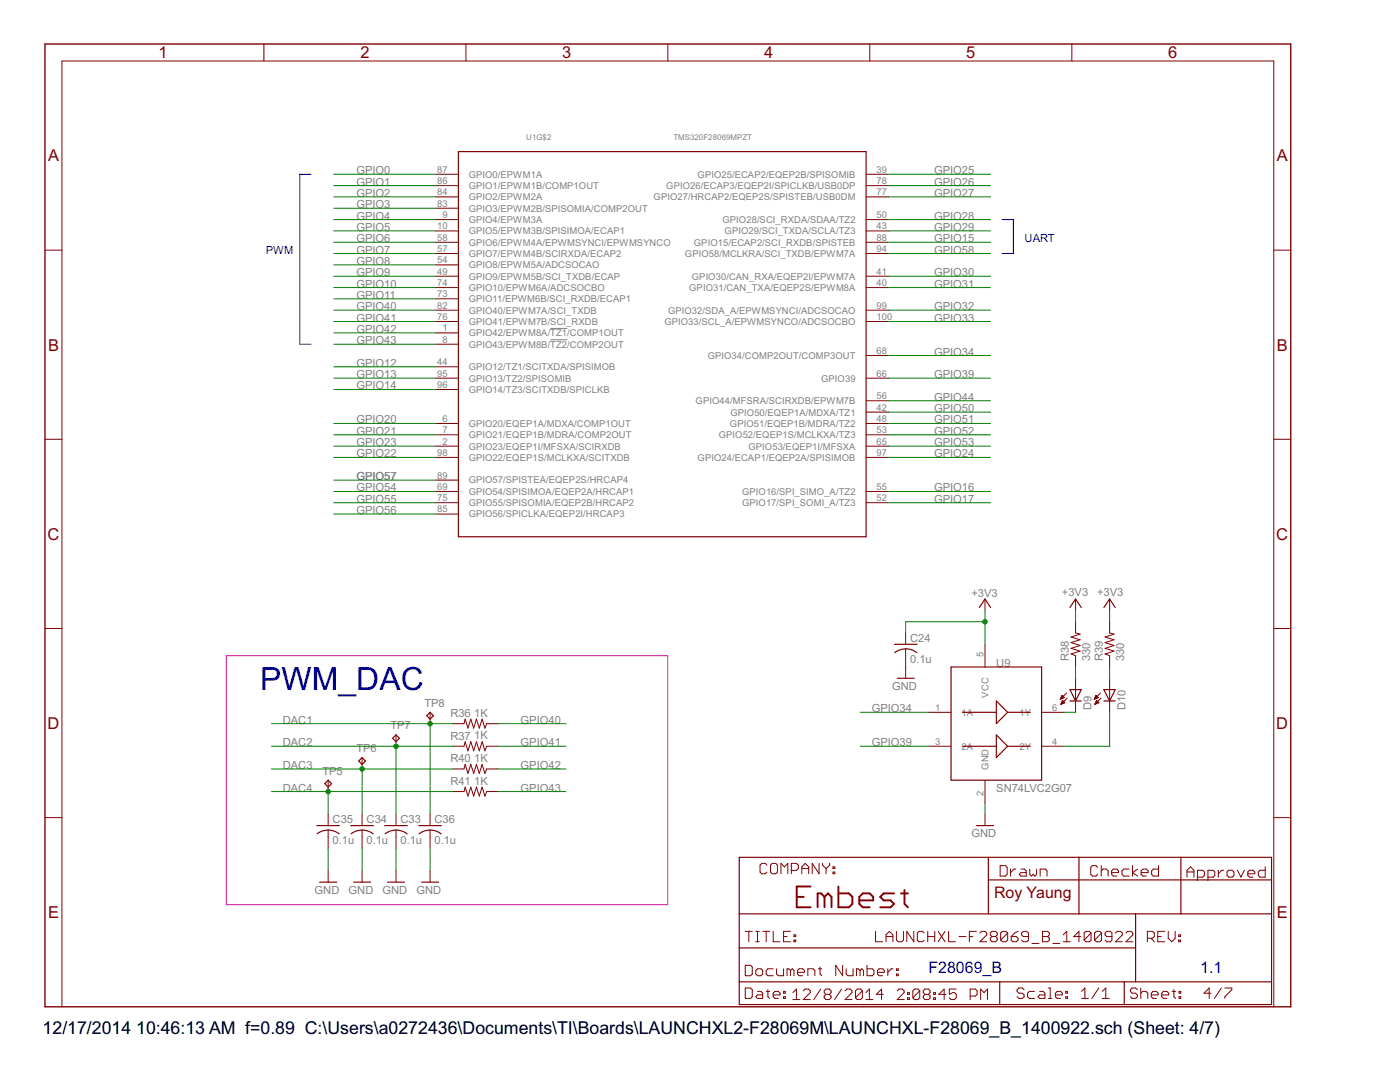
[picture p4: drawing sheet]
<svg xmlns="http://www.w3.org/2000/svg" width="279mm" height="216mm" viewBox="0 0 279 216" stroke-linecap="round" stroke-linejoin="round" font-family="sans-serif">
<path d="M45.1 130.8h88.2v49.8h-88.2z" fill="none" stroke="#f0f" stroke-width=".2"/>
<path d="M62.1 34.8h-2.3v33.9h2.3M200 43.8h2.2v6.8h-2.2" fill="none" stroke="#00f" stroke-width=".2"/>
<path d="M109.8 65.5h3.4M109.8 67.8h3.4" fill="none" stroke="#808080" stroke-width=".2"/>
<g fill="none" stroke="#800000" stroke-width=".23">
<path d="M91.5 30.2h81.3v76.9h-81.3zM178.5 128.6h4.5M178.6 130.2a3.6 3.6 0 0 1 4.4 0M179 135.3h3.5M189.8 133.1h18.1v22.6h-18.1zM195.5 121.2l1.1-1.7 1.1 1.7M198.8 139.9l2.3 2.2-2.3 2.3zM213.5 137.6h2.3l-1.1 2.3zM213.5 139.9h2.3M213.5 121.2l1.2-1.7 1.1 1.7M220.3 139.9h2.3M220.3 137.6h2.3l-1.2 2.3z"/>
<path d="M220.3 121.2l1.1-1.7 1.2 1.7M65.5 155.7l.7 .7-.7 .7-.7-.7zM71.6 151.8l.7-.6 .6 .6-.6 .7zM78.4 147.3l.6-.7 .7 .7-.7 .7zM85.2 142.8l.6-.7 .7 .7-.7 .7zM192 142.1h6.8M192 148.9h6.8M198.8 146.6l2.3 2.3-2.3 2.3zM201.1 142.1h4.5M201.1 148.9h4.5M63.2 164.7h4.5M63.3 166.4a3.6 3.6 0 0 1 4.4 0"/>
<path d="M63.8 176h3.4M70 164.7h4.5M70.1 166.4a3.6 3.6 0 0 1 4.4 0M70.6 176h3.4M76.8 164.7h4.5M76.9 166.4a3.6 3.6 0 0 1 4.4 0M77.3 176h3.4M83.6 164.7h4.5M83.6 166.4a3.6 3.6 0 0 1 4.4 0M84.1 176h3.4M147.5 171.1h106.3v29.3h-106.3zM194.9 164.7h3.4"/>
<path d="M197.3 171.1v11.3M197.3 175.6h56.5M215.3 171.1v11.3M235.7 171.1v11.3M147.5 182.4h106.3M147.5 195.9h106.3M147.5 189.1h79.1M199.5 195.9v4.5M224.4 195.9v4.5M226.6 182.4v13.5"/>
</g>
<g fill="none" stroke="#800000" stroke-width=".2">
<path d="M52.7 8.8v3.4M93 8.8v3.4M133.3 8.8v3.4M173.6 8.8v3.4M213.9 8.8v3.4M87 34.8h4.5M87 37h4.5M87 39.3h4.5M172.8 34.8h4.6M172.8 37h4.6M172.8 39.3h4.6M9 49.9h3.4"/>
<path d="M87 41.6h4.5M87 43.8h4.5M87 46.1h4.5M87 48.3h4.5M87 50.6h4.5M87 52.9h4.5M87 55.1h4.5M87 57.4h4.5M87 59.6h4.5M172.8 43.8h4.6M172.8 46.1h4.6M172.8 48.3h4.6"/>
<path d="M172.8 50.6h4.6M172.8 55.1h4.6M172.8 57.4h4.6M254.2 49.9h3.4M87 73.2h4.5M87 75.5h4.5M87 77.7h4.5M87 61.9h4.5M87 64.2h4.5M87 66.4h4.5M87 68.7h4.5M172.8 75.5h4.6"/>
<path d="M172.8 61.9h4.6M172.8 64.2h4.6M172.8 70.9h4.6M172.8 80h4.6M9 87.7h3.4M87 98.1h4.5M87 84.5h4.5M87 86.8h4.5M87 91.3h4.5M87 89h4.5M87 95.8h4.5M172.8 98.1h4.6"/>
<path d="M172.8 84.5h4.6M172.8 86.8h4.6M172.8 91.3h4.6M172.8 89h4.6M172.8 82.2h4.6M254.2 87.7h3.4M87 100.3h4.5M87 102.6h4.5M172.8 100.3h4.6M196.6 119.5v2.3M214.7 119.5v2.3M221.4 119.5v2.3"/>
<path d="M9 125.4h3.4M180.7 126.3v2.3M180.7 129.5v5.8M196.6 128.6v4.5M211.6 139.5h.1M211.6 139.4h.3M211.7 139.3h.4M211.8 139.2h.6M211.8 139.1h.5M211.8 139h.4M211.9 138.9h.2M211.9 138.8h.1"/>
<path d="M211.9 138.7l.5 .5-.8 .3zM212 139.9h.2M212 139.8h.1M212 139.8l.5 .4-.8 .3zM212.9 138.3l-1.3 1.2M213 139.3l-1.3 1.2M214.7 124.1v2.2l.9 .2-1.9 .6 1.9 .6-1.9 .5 1.9 .6-1.9 .6 1.9 .5-1.9 .6 1 .3v2.3M214.7 135.3v6.8M218.4 139.5h.1M218.4 139.4h.3M218.5 139.3h.4M218.5 139.2h.7"/>
<path d="M218.6 139.1h.5M218.6 139h.4M218.7 138.9h.2M218.7 138.8h.1M218.8 139.9h.2M218.8 139.8h.1M218.8 139.8l.5 .4-.8 .3zM219.2 139.2l-.5-.5-.3 .8M219.2 139.2l-.8 .3M219.6 138.3l-1.2 1.2M219.7 139.3l-1.2 1.2M221.4 124.1v2.2l.9 .2-1.8 .6 1.8 .6-1.8 .5 1.8 .6-1.8 .6 1.8 .5-1.8 .6 .9 .3v2.3"/>
<path d="M221.4 135.3v6.8M254.2 125.4h3.4M65.5 155.7v2.2M72.3 151.2v2.2M79 146.6v2.3M85.8 142.1v2.3M90.3 148.9h2.3l.2-.9 .6 1.8 .6-1.8 .5 1.8 .6-1.8 .6 1.8 .5-1.8 .6 1.8 .3-.9h2.3M90.3 144.4h2.3l.2-.9 .6 1.8 .6-1.8 .5 1.8 .6-1.8 .6 1.8 .5-1.8 .6 1.8 .3-.9h2.3M90.3 153.4h2.3l.2-.9 .6 1.8 .6-1.8 .5 1.8 .6-1.8 .6 1.8 .5-1.8 .6 1.8 .3-.9h2.3M90.3 157.9h2.3l.2-.8 .6 1.8 .6-1.8 .5 1.8 .6-1.8 .6 1.8 .5-1.8 .6 1.8 .3-1h2.3M185.3 142.1h4.5M185.3 148.9h4.5"/>
<path d="M196.6 155.7v4.5M207.9 142.1h4.5M207.9 148.9h4.5M211.8 140.4h.1M211.8 140.3h.4M211.9 140.3h.5M211.9 140.1h.5M211.9 140h.4M218.5 140.4h.2M218.6 140.3h.4M218.6 140.3h.6M218.7 140.1h.5"/>
<path d="M218.7 140h.4M9 163.2h3.4M65.5 162.5v2.2M65.5 165.6v3.6M65.5 173.8v2.2M72.3 162.5v2.2M72.3 165.6v3.6M72.3 173.8v2.2M79 162.5v2.2M79 165.6v3.6M79 173.8v2.2M85.8 162.5v2.2"/>
<path d="M85.8 165.6v3.6M85.8 173.8v2.2M153.1 172.6l-.4-.3h-.7l-.3 .3v1.4l.3 .3h.7l.4-.3M154.1 172.3h.7l.4 .3v1.4l-.4 .3h-.7l-.3-.3v-1.4zM155.9 174.3v-2l.6 .7 .7-.7v2M157.9 173.7h1.1l.3-.4v-.7l-.3-.3h-1.1v2M160 174.3v-1.3l.7-.7 .7 .7v1.3M160 173.3h1.4M163.5 172.3v2l-1.4-2v2M164.2 172.3v.3l.7 .7M164.9 173.3v1M165.6 172.3v.3l-.7 .7"/>
<path d="M166.2 174h.4v.3h-.4zM166.2 173h.4v.3h-.4zM196.6 162.5v2.2M199.6 172.7h1l.4 .4v1.4l-.4 .3h-1zM201.7 173.4v1.4M202.7 173.4h-.3l-.7 .7M203.8 173.4h.6l.4 .4v1h-1l-.4-.3 .4-.4h1M205.5 173.4v1.1l.3 .3 .4-.3 .3 .3 .4-.3v-1.1M207.6 174.8v-1.4h1l.4 .4v1M219.1 173.1l-.4-.4h-.7l-.3 .4v1.4l.3 .3h.7l.4-.3M219.8 173.8l.3-.4h.7l.3 .4v1M219.8 172.7v2.1"/>
<path d="M221.8 174.1h1.4v-.3l-.3-.4h-.7l-.4 .4v.7l.4 .3h.7M225.3 173.4h-1l-.4 .4v.7l.4 .3h1M226 172.7v2.1M227.1 173.4l-1.1 .7 1.1 .7M227.7 174.1h1.4v-.3l-.3-.4h-.7l-.4 .4v.7l.4 .3h.7M231.2 172.7v2.1h-1l-.4-.3v-.7l.4-.4h1M236.9 175v-1.3l.7-.7 .7 .7v1.3M236.9 174h1.4M239 175h1l.4-.3v-.7l-.4-.3h-1v2M241.1 175h1l.3-.3v-.7l-.3-.3h-1v2M243.1 173.7v1.3M244.2 173.7h-.4l-.7 .6"/>
<path d="M245.2 173.7h.7l.4 .3v.7l-.4 .3h-.7l-.3-.3v-.7zM247 173.7l.6 1.3 .7-1.3M249 174.3h1.4v-.3l-.3-.3h-.7l-.4 .3v.7l.4 .3h.7M252.5 173v2h-1l-.4-.3v-.7l.4-.3h1M254.2 163.2h3.4M148.7 192.6h1.1l.3 .4v1.4l-.3 .3h-1.1zM148.7 197.1h1.1l.3 .4v1.4l-.3 .3h-1.1zM148.7 185.8h1.4M149.4 185.8v2.1M150.8 193.7l.4-.4h.7l.3 .4v.7l-.3 .3h-.7l-.4-.3zM150.8 185.8h.7M150.8 187.9h.7"/>
<path d="M151.2 197.8h.7l.3 .4v1h-1l-.4-.3 .4-.4h1M151.2 185.8v2.1M152.2 185.8h1.4M152.9 197.8h.7M152.9 185.8v2.1M153.2 197.5v1.4l.4 .3M154.3 198.5h1.4v-.3l-.4-.4h-.7l-.3 .4v.7l.3 .3h.7M154.3 185.8v2.1h1.4M154.3 193.3h-1.1l-.3 .4v.7l.3 .3h1.1M155 193.3v1.1l.3 .3h1.1v-1.4M156.4 198.9h.3v.3h-.3zM156.4 197.8h.3v.4h-.3z"/>
<path d="M156.4 186.9h.7M157.8 185.8h-1.4v2.1h1.4M157.8 193.7l.3-.4 .4 .4v1M157.8 193.7l-.4-.4h-.3v1.4M157.8 193.7v1M158.2 198.1l.7-.7v2.1M158.2 199.5h1.4M158.5 187.6h.3v.3h-.3zM158.5 186.5h.3v.4h-.3zM159.2 194h1.3v-.3l-.3-.4h-.7l-.3 .4v.7l.3 .3h.7M160.3 197.7l.4-.3h.7l.3 .3v.4l-1.4 1.4h1.4M161.2 194.7v-1.4h1.1l.3 .4v1"/>
<path d="M163.3 193.3h.7M163.7 193v1.4l.3 .3M163.8 197.4l-1.4 2.1M164.8 198.4l-.3 .4v.3l.3 .4h.7l.4-.4v-.3l-.4-.4M164.8 198.4l-.3-.3v-.4l.3-.3h.7l.4 .3v.4l-.4 .3M164.8 198.4h.7M168 197.4l-1.4 2.1M168.2 192.6v2.1l-1.4-2.1v2.1M168.7 197.7l.3-.3h.7l.3 .3v.4l-1.3 1.4h1.3M168.9 193.3v1.1l.3 .3h1v-1.4M171.6 193.7l-.3-.4h-.4v1.4M171.6 193.7v1"/>
<path d="M171.6 193.7l.4-.4 .3 .4v1M172.1 197.7v1.4l-.3 .4h-.7l-.4-.4M172.1 197.7l-.3-.3h-.7l-.4 .3v1.4M172.1 197.7l-1.4 1.4M172.8 199.5h1.4M172.8 198.1l.7-.7v2.1M173 192.6v2.1h1.1l.3-.3v-.7l-.3-.4h-1.1M174.7 185.8v2.1h1.4M175.1 194h1.4v-.3l-.4-.4h-.6l-.4 .4v.7l.4 .3h.6M176.3 198.4h-1.4l1-1v2.1M176.8 186.9h1.4M176.8 187.9v-1.4l.7-.7 .7 .7v1.4"/>
<path d="M177.2 193.3v1.4M178.2 193.3h-.3l-.7 .7M178.9 185.8v1.8l.3 .3h.7l.4-.3v-1.8M178.9 194.4h.4v.3h-.4zM178.9 193.3h.4v.4h-.4zM179 197.7l.4-.3h.7l.3 .3v.4l-1.4 1.4h1.4M181.1 199.1h.4v.4h-.4zM181.1 198.1h.4v.3h-.4zM182.4 185.8v2.1l-1.4-2.1v2.1M183.6 197.7v1.4l-.4 .4h-.7l-.3-.4M183.6 197.7l-.4-.3h-.7l-.3 .3v1.4M183.6 197.7l-1.4 1.4"/>
<path d="M184.4 186.2l-.3-.4h-.7l-.3 .4v1.4l.3 .3h.7l.3-.3M184.6 198.4l-.3 .4v.3l.3 .4h.7l.3-.4v-.3l-.3-.4M184.6 198.4l-.3-.3v-.4l.3-.3h.7l.3 .3v.4l-.3 .3M184.6 198.4h.7M185.1 186.9h1.4M185.1 185.8v2.1M186.3 199.1h.4v.4h-.4zM186.3 198.1h.4v.3h-.4zM186.5 185.8v2.1M187.2 185.8l1.4 2.1M188.6 185.8l-1.4 2.1M188.8 198.4h-1.4l1-1v2.1"/>
<path d="M189.3 185.8v2.1h1.4M190.8 197.4h-1.3v1l.7-.3h.3l.3 .3v.7l-.3 .4h-.7l-.3-.4M191.4 186.9h1.4M193.5 186.9h.7M193.6 198.8h1.1l.3-.4v-.7l-.3-.3h-1.1v2.1M194.9 185.8h-1.4v2.1M195.6 186.2l.3-.4h.7l.3 .4v.3l-1.3 1.4h1.3M195.7 199.5v-2.1l.7 .7 .7-.7v2.1M198 186.9l-.4-.4v-.3l.4-.4h.7l.3 .4v.3l-.3 .4M198 186.9l-.4 .3v.4l.4 .3h.7l.3-.3v-.4l-.3-.3M198 186.9h.7M201.1 186.2l-.4-.4h-.6l-.4 .4v1.4"/>
<path d="M201.1 186.2v1.4l-.4 .3h-.6l-.4-.3M201.1 186.2l-1.4 1.4M201.8 186.9h1l.4 .3v.4l-.4 .3h-.7l-.3-.3zM203.2 185.8l-.7 .4-.7 .7M204.4 197.5l-.4-.4h-.7l-.3 .4v.3l.3 .4h.7l.4 .3v.4l-.4 .3h-.7l-.3-.3M205.3 186.9h-1.1l-.3-.4v-.3l.3-.4h.7l.4 .4v1.4l-.4 .3h-.7l-.3-.3M206 188.3h1.3M206.5 197.8h-1.1l-.3 .4v.7l.3 .3h1.1M207.5 197.8h.7l.3 .4v1h-1l-.3-.3 .3-.4h1M208 185.8h1.1l.3 .4v.3l-.3 .4 .3 .3v.4l-.3 .3h-1.1zM208 186.9h1.1M209.2 199.2h.7"/>
<path d="M209.2 197.1h.4v2.1M210.1 188.3h1.4M210.6 198.5h1.4v-.3l-.3-.4h-.7l-.4 .4v.7l.4 .3h.7M212.2 187.9h1.4M212.2 186.5l.7-.7v2.1M212.7 198.9h.3v.3h-.3zM212.7 197.8h.3v.4h-.3zM215.7 186.9h-1.4l1-1.1v2.1M215.8 199.2h1.4M215.8 197.8l.7-.7v2.1M217.7 186.2l-.3-.4h-.7l-.3 .4v1.4M217.7 186.2v1.4l-.3 .3h-.7l-.3-.3"/>
<path d="M217.7 186.2l-1.3 1.4M219.3 197.1l-1.4 2.1M219.8 186.2l-.3-.4h-.7l-.4 .4v1.4M219.8 186.2v1.4l-.3 .3h-.7l-.4-.3M219.8 186.2l-1.4 1.4M220 199.2h1.4M220 197.8l.7-.7v2.1M221.9 186.9h-1l-.4-.4v-.3l.4-.4h.7l.3 .4v1.4l-.3 .3h-.7l-.4-.3M222.6 186.2l.3-.4h.7l.4 .4v.3l-1.4 1.4h1.4M224.7 186.2l.3-.4h.7l.4 .4v.3l-1.4 1.4h1.4M227 197.5l-.4-.4h-.7l-.3 .4v.3l.3 .4h.7l.4 .3v.4l-.4 .3h-.7l-.3-.3M227.7 198.2l.3-.4h.7l.4 .4v1"/>
<path d="M227.7 197.1v2.1M229 187.2h1l.4-.3v-.7l-.4-.4h-1v2.1M229.7 187.2l.7 .7M229.8 198.5h1.3v-.3l-.3-.4h-.7l-.3 .4v.7l.3 .3h.7M231.1 186.9h.7M231.8 198.5h1.4v-.3l-.3-.4h-.7l-.4 .4v.7l.4 .3h.7M232.5 185.8h-1.4v2.1h1.4M233.2 185.8v1.4l.6 .7 .7-.7v-1.4M233.9 197.8h.7M234.3 197.5v1.4l.3 .3M235.2 187.6h.4v.3h-.4zM235.2 186.5h.4v.4h-.4z"/>
<path d="M235.3 198.9h.3v.3h-.3zM235.3 197.8h.3v.4h-.3zM241.7 198.2h-1.4l1-1.1v2.1M243.8 197.1l-1.4 2.1M244.5 197.1h1.3v.4l-1.3 1.4v.3M12.4 200.9v-188.7h241.8v188.7"/>
</g>
<path d="M9 8.8h248.6v192.1h-248.6z" fill="none" stroke="#800000" stroke-width=".28"/>
<path d="M159 179h1.4M161.8 176.9h-2.8v4.1h2.8M164.5 179l-.6-.7h-.7v2.7M164.5 179v2M164.5 179l.7-.7 .7 .7v2M167.3 176.9v4.1h2.1l.7-.6v-1.4l-.7-.7h-2.1M171.5 179.7h2.8v-.7l-.7-.7h-1.4l-.7 .7v1.4l.7 .6h1.4M178.4 178.3h-2l-.7 .7 .7 .7h1.3l.7 .7-.7 .6h-2M179.8 178.3h1.4M180.5 177.6v2.8l.7 .6" fill="none" stroke="#800000" stroke-width=".38"/>
<g fill="none" stroke="#008000" stroke-width=".2">
<path d="M66.6 37h20.4M66.6 34.8h20.4M66.6 39.3h20.4M177.4 37h20.3M177.4 34.8h20.3M177.4 39.3h20.3M66.6 41.6h20.4M66.6 43.8h20.4M66.6 46.1h20.4M66.6 48.3h20.4M66.6 50.6h20.4M66.6 52.9h20.4"/>
<path d="M66.6 55.1h20.4M66.6 57.4h20.4M66.6 59.6h20.4M177.4 43.8h20.3M177.4 46.1h20.3M177.4 48.3h20.3M177.4 50.6h20.3M177.4 55.1h20.3M177.4 57.4h20.3M66.6 61.9h20.4M66.6 73.2h20.4M66.6 64.2h20.4"/>
<path d="M66.6 75.5h20.4M66.6 77.7h20.4M66.6 66.4h20.4M66.6 68.7h20.4M177.4 61.9h20.3M177.4 64.2h20.3M177.4 80h20.3M177.4 75.5h20.3M177.4 70.9h20.3M66.6 98.1h20.4M66.6 84.5h20.4M66.6 91.3h20.4"/>
<path d="M66.6 86.8h20.4M66.6 89h20.4M66.6 95.8h20.4M177.4 98.1h20.3M177.4 82.2h20.3M177.4 84.5h20.3M177.4 91.3h20.3M177.4 86.8h20.3M177.4 89h20.3M66.6 100.3h20.4M66.6 102.6h20.4M177.4 100.3h20.3"/>
<path d="M196.6 121.8v6.8M196.6 124.1h-15.9v2.2M214.7 121.8v2.3M214.7 133.1v2.2M221.4 121.8v2.3M221.4 133.1v2.2M54.2 148.9h36.1M54.2 144.4h36.1M54.2 153.4h36.1M54.2 157.9h36.1M65.5 157.9v4.6M72.3 153.4v9.1"/>
<path d="M79 148.9v13.6M85.8 144.4v18.1M99.4 148.9h13.5M99.4 144.4h13.5M99.4 153.4h13.5M99.4 157.9h13.5M171.7 142.1h13.6M171.7 148.9h13.6M212.4 142.1h2.3M221.4 142.1v6.8h-9M65.5 169.2v4.6M72.3 169.2v4.6"/>
<path d="M79 169.2v4.6M85.8 169.2v4.6M196.6 160.2v2.3"/>
</g>
<g fill="#008000" stroke="#008000" stroke-width=".2">
<circle cx="196.6" cy="124.1" r=".44"/>
<circle cx="85.8" cy="144.4" r=".44"/>
<circle cx="79" cy="148.9" r=".44"/>
<circle cx="72.3" cy="153.4" r=".44"/>
<circle cx="65.5" cy="157.9" r=".44"/>
</g>
<text font-size="7.1" fill="#00f" x="51.9" y="137.6">PWM_DAC</text>
<g font-size="4">
<text x="8.5" y="206.4">12/17/2014</text>
<text x="27.2" y="206.4">10:46:13 AM f=0.89 C:\Users\a0272436\Documents\TI\Boards\LAUNCHXL2-F28069M\LAUNCHXL-F28069_B_1400922.sch (Sheet: 4/7)</text>
</g>
<g font-size="3.7" fill="#800000">
<text x="31.6" y="11.6">1</text>
<text x="71.9" y="11.6">2</text>
<text x="112.2" y="11.6">3</text>
<text x="152.5" y="11.6">4</text>
<text x="192.8" y="11.6">5</text>
<text x="233.1" y="11.6">6</text>
<text x="9.6" y="32.2">A</text>
<text x="254.8" y="32.2">A</text>
<text x="9.6" y="70">B</text>
<text x="254.8" y="70">B</text>
<text x="9.5" y="107.7">C</text>
<text x="254.7" y="107.7">C</text>
<text x="9.5" y="145.4">D</text>
<text x="254.7" y="145.4">D</text>
<text x="9.6" y="183.2">E</text>
<text x="254.8" y="183.2">E</text>
</g>
<text font-size="3.6" fill="#800000" x="198.4" y="179.2">Roy Yaung</text>
<g font-size="3.6" fill="#00f">
<text x="185.3" y="194.1">F28069_B</text>
<text x="239.5" y="194.1">1.1</text>
</g>
<g font-size="2.5" fill="#808080">
<text x="71.1" y="34.8">GPIO0</text>
<text x="186.4" y="34.8">GPIO25</text>
<text x="71.1" y="37">GPIO1</text>
<text x="71.1" y="39.3">GPIO2</text>
<text x="71.1" y="41.6">GPIO3</text>
<text x="186.4" y="37">GPIO26</text>
<text x="186.4" y="39.3">GPIO27</text>
<text x="71.1" y="43.8">GPIO4</text>
<text x="71.1" y="46.1">GPIO5</text>
<text x="186.4" y="43.8">GPIO28</text>
<text x="186.4" y="46.1">GPIO29</text>
<text x="71.1" y="48.3">GPIO6</text>
<text x="71.1" y="50.6">GPIO7</text>
<text x="71.1" y="52.9">GPIO8</text>
<text x="186.4" y="50.6">GPIO58</text>
<text x="186.4" y="48.3">GPIO15</text>
<text x="71.1" y="55.1">GPIO9</text>
<text x="71.1" y="57.4">GPIO10</text>
<text x="71.1" y="59.6">GPIO11</text>
<text x="186.4" y="55.1">GPIO30</text>
<text x="186.4" y="57.4">GPIO31</text>
<text x="71.1" y="61.9">GPIO40</text>
<text x="71.1" y="64.2">GPIO41</text>
<text x="186.4" y="61.9">GPIO32</text>
<text x="186.4" y="64.2">GPIO33</text>
<text x="71.1" y="66.4">GPIO42</text>
<text x="71.1" y="68.7">GPIO43</text>
<text x="186.4" y="70.9">GPIO34</text>
<text x="71.1" y="73.2">GPIO12</text>
<text x="71.1" y="75.5">GPIO13</text>
<text x="71.1" y="77.7">GPIO14</text>
<text x="186.4" y="75.5">GPIO39</text>
<text x="186.4" y="80">GPIO44</text>
<text x="186.4" y="82.2">GPIO50</text>
<text x="71.1" y="84.5">GPIO20</text>
<text x="71.1" y="86.8">GPIO21</text>
<text x="71.1" y="89">GPIO23</text>
<text x="186.4" y="84.5">GPIO51</text>
<text x="186.4" y="86.8">GPIO52</text>
<text x="186.4" y="89">GPIO53</text>
<text x="71.1" y="91.3">GPIO22</text>
<text x="71.1" y="95.8">GPIO57</text>
<text x="186.4" y="91.3">GPIO24</text>
<text x="71.1" y="98.1">GPIO54</text>
<text x="71.1" y="100.3">GPIO55</text>
<text x="186.4" y="100.3">GPIO17</text>
<text x="186.4" y="98.1">GPIO16</text>
<text x="71.1" y="102.6">GPIO56</text>
<text x="193.9" y="119.1">+3V3</text>
<text x="211.9" y="118.9">+3V3</text>
<text x="218.9" y="118.9">+3V3</text>
<text x="181.7" y="128">C24</text>
<text x="213.3" y="132" transform="rotate(-90 213.3 132)">R38</text>
<text x="217.6" y="132" transform="rotate(-90 217.6 132)">330</text>
<text x="220.1" y="132" transform="rotate(-90 220.1 132)">R39</text>
<text x="224.4" y="132" transform="rotate(-90 224.4 132)">330</text>
<text x="178.1" y="137.6">GND</text>
<text x="181.7" y="132.3">0.1u</text>
<text x="198.8" y="133.1">U9</text>
<text x="84.7" y="141">TP8</text>
<text x="89.9" y="143.1">R36</text>
<text x="94.6" y="143">1K</text>
<text x="174" y="142.1">GPIO34</text>
<text x="217.8" y="141.7" transform="rotate(-90 217.8 141.7)">D9</text>
<text x="224.6" y="141.7" transform="rotate(-90 224.6 141.7)">D10</text>
<text x="56.4" y="144.4">DAC1</text>
<text x="56.4" y="148.9">DAC2</text>
<text x="77.9" y="145.5">TP7</text>
<text x="89.9" y="147.6">R37</text>
<text x="94.6" y="147.6">1K</text>
<text x="103.9" y="144.4">GPIO40</text>
<text x="103.9" y="148.9">GPIO41</text>
<text x="174" y="148.9">GPIO39</text>
<text x="56.4" y="153.4">DAC3</text>
<text x="64.4" y="154.6">TP5</text>
<text x="71.1" y="150">TP6</text>
<text x="89.9" y="152.1">R40</text>
<text x="94.6" y="152.1">1K</text>
<text x="103.9" y="153.4">GPIO42</text>
<text x="56.4" y="158">DAC4</text>
<text x="89.9" y="156.6">R41</text>
<text x="94.6" y="156.6">1K</text>
<text x="103.9" y="158">GPIO43</text>
<text x="198.8" y="158">SN74LVC2G07</text>
<text x="66.4" y="164.2">C35</text>
<text x="73.2" y="164.2">C34</text>
<text x="79.9" y="164.2">C33</text>
<text x="86.7" y="164.2">C36</text>
<text x="193.9" y="167">GND</text>
<text x="66.4" y="168.5">0.1u</text>
<text x="73.2" y="168.5">0.1u</text>
<text x="79.9" y="168.5">0.1u</text>
<text x="86.7" y="168.5">0.1u</text>
<text x="62.8" y="178.3">GND</text>
<text x="69.6" y="178.3">GND</text>
<text x="76.3" y="178.3">GND</text>
<text x="83.1" y="178.3">GND</text>
</g>
<g font-size="2.5" fill="#00f">
<text x="53" y="50.6">PWM</text>
<text x="204.5" y="48.3">UART</text>
</g>
<g font-size="2.1" fill="#808080">
<text x="87.3" y="34.5">87</text>
<text x="93.6" y="35.5">GPIO0/EPWM1A</text>
<text x="139.2" y="35.5">GPIO25/ECAP2/EQEP2B/SPISOMIB</text>
<text x="174.9" y="34.5">39</text>
<text x="87.3" y="36.7">86</text>
<text x="87.3" y="39">84</text>
<text x="87.3" y="41.2">83</text>
<text x="93.6" y="37.7">GPIO1/EPWM1B/COMP1OUT</text>
<text x="93.6" y="40">GPIO2/EPWM2A</text>
<text x="130.4" y="40">GPIO27/HRCAP2/EQEP2S/SPISTEB/USB0DM</text>
<text x="133" y="37.7">GPIO26/ECAP3/EQEP2I/SPICLKB/USB0DP</text>
<text x="174.9" y="36.7">78</text>
<text x="174.9" y="39">77</text>
<text x="87.3" y="45.8">10</text>
<text x="88.3" y="43.5">9</text>
<text x="93.6" y="42.2">GPIO3/EPWM2B/SPISOMIA/COMP2OUT</text>
<text x="93.6" y="44.5">GPIO4/EPWM3A</text>
<text x="93.6" y="46.8">GPIO5/EPWM3B/SPISIMOA/ECAP1</text>
<text x="144.2" y="44.5">GPIO28/SCI_RXDA/SDAA/TZ2</text>
<text x="144.6" y="46.8">GPIO29/SCI_TXDA/SCLA/TZ3</text>
<text x="174.9" y="43.5">50</text>
<text x="174.9" y="45.8">43</text>
<text x="87.3" y="48">58</text>
<text x="87.3" y="50.3">57</text>
<text x="87.3" y="52.5">54</text>
<text x="93.6" y="49">GPIO6/EPWM4A/EPWMSYNCI/EPWMSYNCO</text>
<text x="93.6" y="51.3">GPIO7/EPWM4B/SCIRXDA/ECAP2</text>
<text x="93.6" y="53.5">GPIO8/EPWM5A/ADCSOCAO</text>
<text x="136.7" y="51.3">GPIO58/MCLKRA/SCI_TXDB/EPWM7A</text>
<text x="138.5" y="49">GPIO15/ECAP2/SCI_RXDB/SPISTEB</text>
<text x="174.9" y="48">88</text>
<text x="174.9" y="50.3">94</text>
<text x="87.3" y="54.8">49</text>
<text x="87.3" y="57.1">74</text>
<text x="87.3" y="59.3">73</text>
<text x="93.6" y="55.8">GPIO9/EPWM5B/SCI_TXDB/ECAP</text>
<text x="93.6" y="58.1">GPIO10/EPWM6A/ADCSOCBO</text>
<text x="137.6" y="58.1">GPIO31/CAN_TXA/EQEP2S/EPWM8A</text>
<text x="138.1" y="55.8">GPIO30/CAN_RXA/EQEP2I/EPWM7A</text>
<text x="174.9" y="54.8">41</text>
<text x="174.9" y="57.1">40</text>
<text x="87.3" y="61.6">82</text>
<text x="87.3" y="63.8">76</text>
<text x="93.6" y="60.3">GPIO11/EPWM6B/SCI_RXDB/ECAP1</text>
<text x="93.6" y="62.6">GPIO40/EPWM7A/SCI_TXDB</text>
<text x="93.6" y="64.8">GPIO41/EPWM7B/SCI_RXDB</text>
<text x="132.6" y="64.8">GPIO33/SCL_A/EPWMSYNCO/ADCSOCBO</text>
<text x="133.3" y="62.6">GPIO32/SDA_A/EPWMSYNCI/ADCSOCAO</text>
<text x="174.9" y="61.6">99</text>
<text x="174.9" y="63.8">100</text>
<text x="88.3" y="66.1">1</text>
<text x="88.3" y="68.4">8</text>
<text x="93.6" y="67.1">GPIO42/EPWM8A/TZ1/COMP1OUT</text>
<text x="93.6" y="69.4">GPIO43/EPWM8B/TZ2/COMP2OUT</text>
<text x="141.2" y="71.6">GPIO34/COMP2OUT/COMP3OUT</text>
<text x="174.9" y="70.6">68</text>
<text x="87.3" y="72.9">44</text>
<text x="87.3" y="75.1">95</text>
<text x="87.3" y="77.4">96</text>
<text x="93.6" y="73.9">GPIO12/TZ1/SCITXDA/SPISIMOB</text>
<text x="93.6" y="76.1">GPIO13/TZ2/SPISOMIB</text>
<text x="163.9" y="76.1">GPIO39</text>
<text x="174.9" y="75.1">66</text>
<text x="93.6" y="78.4">GPIO14/TZ3/SCITXDB/SPICLKB</text>
<text x="138.8" y="80.7">GPIO44/MFSRA/SCIRXDB/EPWM7B</text>
<text x="145.8" y="82.9">GPIO50/EQEP1A/MDXA/TZ1</text>
<text x="174.9" y="79.7">56</text>
<text x="174.9" y="81.9">42</text>
<text x="88.3" y="84.2">6</text>
<text x="88.3" y="86.4">7</text>
<text x="88.3" y="88.7">2</text>
<text x="93.6" y="85.2">GPIO20/EQEP1A/MDXA/COMP1OUT</text>
<text x="93.6" y="87.4">GPIO21/EQEP1B/MDRA/COMP2OUT</text>
<text x="93.6" y="89.7">GPIO23/EQEP1I/MFSXA/SCIRXDB</text>
<text x="143.5" y="87.4">GPIO52/EQEP1S/MCLKXA/TZ3</text>
<text x="145.7" y="85.2">GPIO51/EQEP1B/MDRA/TZ2</text>
<text x="149.4" y="89.7">GPIO53/EQEP1I/MFSXA</text>
<text x="174.9" y="84.2">48</text>
<text x="174.9" y="86.4">53</text>
<text x="174.9" y="88.7">65</text>
<text x="87.3" y="91">98</text>
<text x="87.3" y="95.5">89</text>
<text x="93.6" y="92">GPIO22/EQEP1S/MCLKXA/SCITXDB</text>
<text x="139.2" y="92">GPIO24/ECAP1/EQEP2A/SPISIMOB</text>
<text x="174.9" y="91">97</text>
<text x="87.3" y="97.7">69</text>
<text x="87.3" y="100">75</text>
<text x="93.6" y="98.7">GPIO54/SPISIMOA/EQEP2A/HRCAP1</text>
<text x="93.6" y="101">GPIO55/SPISOMIA/EQEP2B/HRCAP2</text>
<text x="93.6" y="96.5">GPIO57/SPISTEA/EQEP2S/HRCAP4</text>
<text x="148.1" y="98.7">GPIO16/SPI_SIMO_A/TZ2</text>
<text x="148.1" y="101">GPIO17/SPI_SOMI_A/TZ3</text>
<text x="174.9" y="97.7">55</text>
<text x="174.9" y="100">52</text>
<text x="87.3" y="102.3">85</text>
<text x="93.6" y="103.3">GPIO56/SPICLKA/EQEP2I/HRCAP3</text>
<text x="196.3" y="131" transform="rotate(-90 196.3 131)">5</text>
<text x="186.7" y="141.8">1</text>
<text x="191.9" y="142.8">1A</text>
<text x="197.2" y="139.2" transform="rotate(-90 197.2 139.2)">VCC</text>
<text x="203.5" y="142.8">1Y</text>
<text x="210" y="141.8">6</text>
<text x="186.7" y="148.6">3</text>
<text x="191.9" y="149.6">2A</text>
<text x="203.5" y="149.6">2Y</text>
<text x="210" y="148.6">4</text>
<text x="197.3" y="153.6" transform="rotate(-90 197.3 153.6)">GND</text>
<text x="196.3" y="158.8" transform="rotate(-90 196.3 158.8)">2</text>
</g>
<g font-size="1.8" fill="#808080">
<text x="105" y="28">U1G$2</text>
<text x="134.4" y="28">TMS320F28069MPZT</text>
</g>
</svg>
